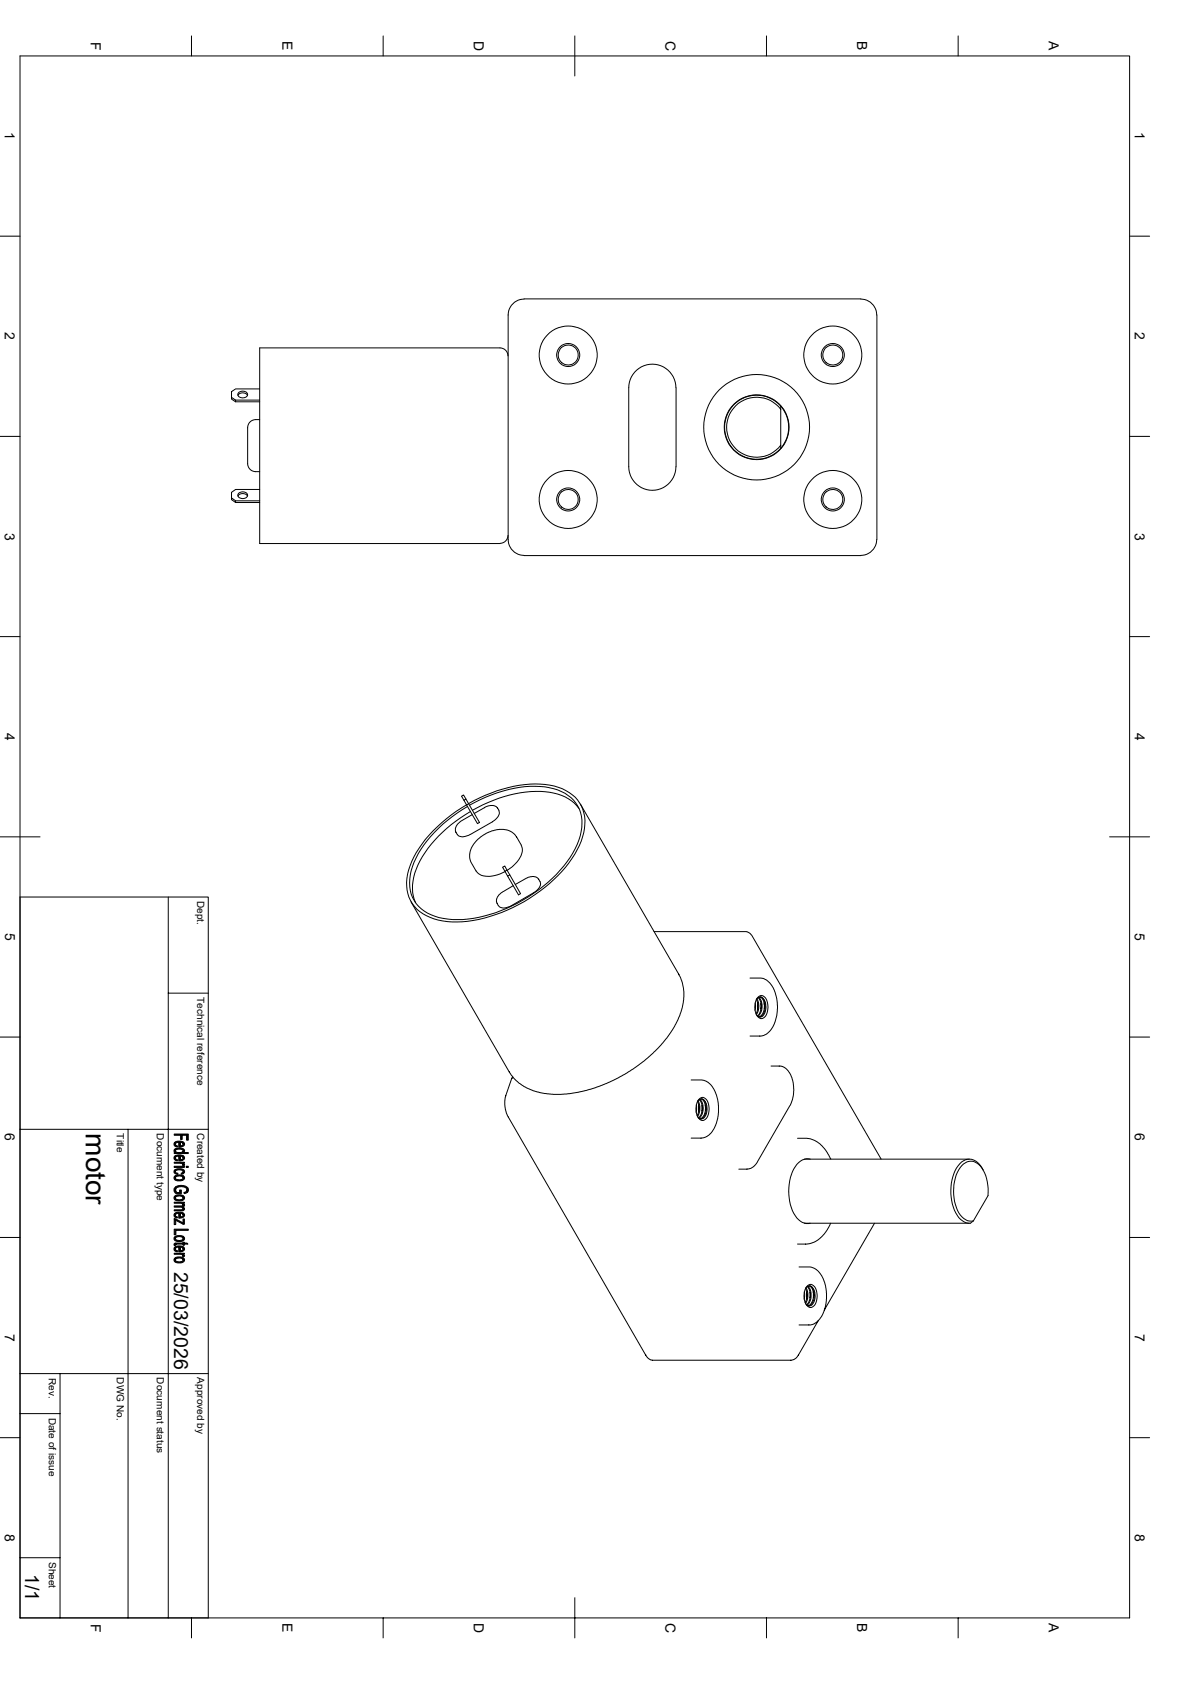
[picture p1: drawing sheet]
<svg xmlns="http://www.w3.org/2000/svg" width="297mm" height="420mm" viewBox="0 0 297 420" stroke-linecap="round" stroke-linejoin="round" font-family="sans-serif">
<g fill="none" stroke="#000" stroke-width=".25">
<path d="M5 14h276.9v390h-276.9zM47.8 9v5M95.6 9v5M143.5 9v10M191.3 9v5M239.1 9v5M0 59h5M281.9 59h5M130.8 74.7a4 4 0 0 0-4 4v56a4 4 0 0 0 4 4h84a4.1 4.1 0 0 0 4-4M130.8 74.6h84M214.8 74.7a4 4 0 0 1 4 4M218.9 78.7v56"/>
<path d="M57.8 99.2l1 .7v.4l-1-.6zM58.8 99.9h6M59.4 98.7a1.42 1.42 0 0 1 2.4 0M59.5 98.1a1.38 1.38 0 0 1 2.3 .4 1.31 1.31 0 0 1-1.2 .9 1.31 1.31 0 0 1-1.2-.9zM64.8 97.1h-6l-1 .7v1.4M126.8 88.9a2.02 2.02 0 0 0-2-2h-60v48.8h60M140.2 90.6a2.51 2.51 0 0 0 4-1.4 2.51 2.51 0 0 0-3-3 2.51 2.51 0 0 0-1.3 4l.3 .4M158.4 92.9a5.9 5.9 0 0 1 6.5-1.6 5.9 5.9 0 0 1 3.8 5.5v19.7a5.9 5.9 0 0 1-5.9 5.9 5.9 5.9 0 0 1-5.9-5.9l.1-20.4 .6-2zM206.2 90.6h.1M0 109h5M58.8 100.3h6M64.8 104.8a2.25 2.25 0 0 0-3 2v7a4 4 0 0 0 .9 3.6 3 3 0 0 0 2.1 .4"/>
<path d="M194.9 101.4v.8M194.9 101.4a8 8 0 0 0-11.6-.5 8 8 0 0 0 0 11.6 8 8 0 0 0 11.6-.5M194.9 111.2v.8M194.9 102.2a7.5 7.5 0 0 0-11.1-1.1 7.5 7.5 0 0 0 0 11.1 7.5 7.5 0 0 0 11.1-1M194.9 101.4a8 8 0 0 1 0 10.6M194.9 102.2v9M281.9 109h5M57.8 124.3l1 .8v.4l-1-.7zM58.8 125.1h6M58.8 125.5h6M59.4 123.9a1.42 1.42 0 0 1 2.4 0M59.5 123.2a1.38 1.38 0 0 1 2.3 .5 1.31 1.31 0 0 1-1.2 .8 1.31 1.31 0 0 1-1.2-.8z"/>
<path d="M64.8 122.2h-6l-1 .7v1.4M126.8 133.7a2.02 2.02 0 0 1-2 2M140.2 126.6a2.5 2.5 0 0 1 .6-4.2 2.5 2.5 0 0 1 3.5 2.4 2.5 2.5 0 0 1-3.7 2.1l-.4-.3M140.2 126.6h.1M206.2 126.6h.1M0 159h5M281.9 159h5M115.8 199.8l.5-.3 .7 1.2-.5 .3zM116.3 199.5l-.6-1-.5 .3 .6 1M0 209h10M117 200.7a33.4 33.4 0 0 1 19-4.8 10.5 10.5 0 0 1 9.5 6.2 13.1 13.1 0 0 1-2 11.2 39 39 0 0 1-22.6 15.9 20.8 20.8 0 0 1-14.5-.6 9 9 0 0 1-4.4-11.3 28.2 28.2 0 0 1 10.6-13.8l3.9-2.5 2.7 4.7 .5-.3-2.7-4.7M117.2 201a31.9 31.9 0 0 1 18.8-4.5 10 10 0 0 1 8.9 6.4 13.8 13.8 0 0 1-2.6 11.2 37.8 37.8 0 0 1-26.9 15.5 14 14 0 0 1-11-3.3 9.9 9.9 0 0 1-1.1-11 31.9 31.9 0 0 1 13.4-13.9"/>
<path d="M117.4 202.6a31.2 31.2 0 0 0-13.5 14.4 10.6 10.6 0 0 0-.2 8.4M118.8 217.5a4.1 4.1 0 0 0 4.7 1.1l2.6-1M124.5 202.4a2.46 2.46 0 0 1-1.6 2.8l-5.6 3.2a2.86 2.86 0 0 1-3 .2l-.6-1.1v-.7l.3-.8 1.1-1 2.8-1.6M124.5 202.4l-.7-1-1.4-.3-1.1 .3-2.9 1.7M126 217.6l.5-.3 .8 1.2-.6 .3zM126.5 217.3l-.5-1.1-.6 .3 .6 1.1M127.3 218.5l2.6 4.6-.5 .3-2.7-4.6M130.1 211a4.1 4.1 0 0 1-1.4 4.6l-2.1 1.7M130.1 211l-1.6-2.6-.9-.7-1.9-.6-1.7 .1-2.6 .9-2.1 1.4-1.5 2-.6 1.8a3.5 3.5 0 0 0 .5 2.2l1.1 2M144.5 201.8a11 11 0 0 0-8.4-4.1 31.9 31.9 0 0 0-18.2 4.6M144.9 200.8l24.5 42.4 .7 1.7 .5 1.9v2.8l-.5 2.5-.9 2.6-1.9 3.2-1.9 2.5-2.4 2.5-3.7 3.1-3.3 2.2-3.9 2-3.4 1.4-3.5 .9-3.8 .7-3.3 .1-3.4-.5-3.3-1.2-1.9-1.2-1.1-1-1.3-1.8-24.5-42.4M276.9 209h10"/>
<path d="M5 224h47v180M42 224v180M128.1 221.1l-3.3 2.1a1.8 1.8 0 0 0-.7 2.4l.3 .5M128.6 220.9l2.8-1.6 1-.4h1.2l.8 .6a1.88 1.88 0 0 1-.5 2.9l-6.3 3.7a2.86 2.86 0 0 1-3 .3l-.2-.3M163.2 232.6h23.1l1 .5 32.6 56.3M0 259h5M42 248h10M187.2 244.2l3.3 .1 .8 .4 .8 .7 .9 1.3 .4 1 .5 1.7 .2 1.7-.2 2.4-.4 1.6-.6 1.3-.8 1.1-.8 .7-1.1 .5h-3M188.5 250.4l-.1 1.9M188.8 249.6l.3 1.1v1.1l-.4 1.4M188.8 249.6a1.06 1.06 0 0 1 1.1-.6 1.06 1.06 0 0 1 .9 .8 3.4 3.4 0 0 1-.7 4.1l-.8-.1-.5-.4M188.9 249.4l.4 1 .1 1.1-.2 .9-.4 1"/>
<path d="M189 249.2a1.22 1.22 0 0 1 1.3-.6 1.22 1.22 0 0 1 1 .9 4.1 4.1 0 0 1-.8 4.7 1.61 1.61 0 0 1-2-1.7l-.1-1.5zM189.1 250.6v1.4M189.2 249.1l.7 1.1 .1 1.3-.3 1.2-.6 1M189.3 249l.7 .9 .2 1.7-.2 1-.8 1.2M189.5 249.1h.1M189.7 248.9l.5 .4 .4 .7 .2 1.6-.5 1.6-.9 .7M189.9 248.9l.6 .4 .3 .7 .2 1.7-.5 1.5-.5 .6-.4 .2M189.9 250.6v1.3M190.7 250.4l.1 1.4M281.9 259h5M127.7 269.3l-1.5 4.3-.2 1.2 .1 2.1 .5 1.6 34.6 59.9M128 268.9l-.2 .3"/>
<path d="M128 269.1l-.2 .2M172.5 269.7h2.9l.9 .3 .7 .5 .8 .9 .8 1.4 .6 1.9 .1 1.4v2.2l-.4 1.7-.5 1.6-.9 1.3-1 .8-.9 .4-3.1 .1M173.8 275.9l-.1 1.8M174.1 275l.4 1.3v.9l-.5 1.4M174.3 274.6a1.22 1.22 0 0 1 1.3-.6 1.22 1.22 0 0 1 1 1 4.1 4.1 0 0 1-.8 4.7 1.61 1.61 0 0 1-2-1.7l-.1-1.6zM174.4 276.1v1.4M174.5 274.6l.6 1 .2 1.6-.3 1.1-.6 .8M174.6 274.5l.7 .9 .2 1.6-.2 1.2-.8 1M174.8 274.6h.1M174.9 274.4l.5 .3 .5 .7 .2 1.6-.4 1.6-.9 .8M175.2 274.4a3.1 3.1 0 0 1 .7 4.5 .91 .91 0 0 1-1 .5 .91 .91 0 0 1-.7-.7l.5-1.4-.1-1.4-.4-1M175.2 274.4l.3 .1 .6 .8 .2 1.8-.4 1.4-.5 .6-.6 .3"/>
<path d="M175.2 274.4l-.6 .1-.5 .5M175.2 276.1v1.3M176 275.9l.1 1.3M192.4 266.2l3 .1 1 .7 .6 .8 .7 1.3 .3 1.4 .1 1.9-.3 2.2-.5 1.2-8.7 14.9-.7 .7-.9 .4-2.6 .1M5 282h47M32 282v122M199.1 284.2l2.9 .1 2 .9 1.8 1.6 1.5 2.6M200.7 289.4h41.2M202.2 289.4a3.7 3.7 0 0 0-4.1 2.5 12.4 12.4 0 0 0 .8 12.2l.4 .4a3.2 3.2 0 0 0 2.9 .9M245.4 292.1a3.6 3.6 0 0 0-4.9-2.2 9.3 9.3 0 0 0-3.2 8.2 8.7 8.7 0 0 0 2.9 6.7 1.85 1.85 0 0 0 2.6 .2l3.8-6.5M246.6 298.5a8.9 8.9 0 0 0-2.8-8.1 3.1 3.1 0 0 0-4.5 1.7 11.5 11.5 0 0 0 .4 11.3l.8 .8a2.53 2.53 0 0 0 2.4 .6M0 309h5"/>
<path d="M199.4 316.4h3.1l.9 .3 .7 .6 1 1.3 .5 1.1 .5 1.5 .2 1.7-.1 1.9-.4 2.1-.5 1.4-1 1.3-1.1 1-.8 .2h-3M200.7 305.4h41.2M207.3 305.4l-1.5 2.7-1.8 1.6-2 .9h-2.9M218.3 305.4l-12.6 21.7M281.9 309h5M161.2 338.3v.1M161.2 338.4l.9 1 .7 .2M200.7 322.6v1.8M201 321.7l.3 .8 .1 1.2-.4 1.6M201.1 321.7a1.06 1.06 0 0 1 1.1-.6 1.06 1.06 0 0 1 .9 .8 3.4 3.4 0 0 1-.7 4.1h-.9l-.4-.5M201.2 321.6l.3 .9 .1 1.3-.6 1.7M201.3 321.3a1.22 1.22 0 0 1 1.2-.6 1.22 1.22 0 0 1 1 .9 4.1 4.1 0 0 1-.7 4.7 1.61 1.61 0 0 1-2-1.6l-.1-1.6z"/>
<path d="M201.4 322.7l-.1 1.4M201.5 321.3l.6 .8 .1 1.7-.3 1.2-.6 .8M201.6 321.2l.7 .9 .1 1.8-.4 1.3-.6 .7M201.7 321.3h.1M201.9 321.1l.4 .2 .4 .4 .4 1.6-.3 1.6-.4 .7-.7 .5M202.1 321.1l.6 .4 .4 .7 .2 1.3-.1 .9-.5 1-.4 .5-.5 .2M202.2 322.7v1.4M203 322.6v1.3M204.2 329.8l-4.9 8.6-.6 .7-1 .5h-34.8M0 359h5M5 353h10M5 343h47"/>
<path d="M15 343v61M281.9 359h5M5 389h10M143.5 398.9v10.1M47.8 404v5M95.6 404v5M191.3 404v5M239.1 404v5"/>
<circle cx="141.8" cy="88.6" r="7.2"/>
<circle cx="141.8" cy="88.6" r="2.88"/>
<circle cx="207.9" cy="88.6" r="2.5"/>
<circle cx="207.9" cy="88.6" r="7.2"/>
<circle cx="207.9" cy="88.6" r="2.88"/>
<circle cx="188.8" cy="106.7" r="8.1"/>
<circle cx="188.8" cy="106.7" r="13.2"/>
<circle cx="141.8" cy="124.7" r="7.2"/>
<circle cx="141.8" cy="124.7" r="2.88"/>
<circle cx="207.9" cy="124.7" r="7.2"/>
<circle cx="207.9" cy="124.7" r="2.5"/>
<circle cx="207.9" cy="124.7" r="2.88"/>
</g>
<g fill="#000" stroke="#000" stroke-width=".25">
<path d="M43.6 287l.2-.1v.9l-.4-.3z" fill-rule="evenodd"/>
<path d="M43.5 285.3l.3-.1v.7l.5 .2-.1 .3a.76 .76 0 0 1-.7-1.1z" fill-rule="evenodd"/>
<path d="M43.6 288.7l.2-.1v.7l.5 .3-.1 .3a.73 .73 0 0 1-.7-.4 .73 .73 0 0 1 .1-.8z" fill-rule="evenodd"/>
<path d="M43.6 292.1l.2-.1v.7l.6 .2v.3a.7 .7 0 0 1-.8-.3 .7 .7 0 0 1 0-.8z" fill-rule="evenodd"/>
<path d="M43.6 296.5l.2-.1v.8l.4 .6h.6v-.7h.5v1h-1.4l-.5-.7z" fill-rule="evenodd"/>
<path d="M43.8 285.2l.5-.3 1 .1 .4 .2v.5l-.2-.4-.5-.1v1.2h-.4v-1.2l-.6 .2-.2 .3z" fill-rule="evenodd"/>
<path d="M43.8 288.6l.6-.2 1 .1 .3 .1v.5l-.2-.3-.5-.1v1.2h-.4v-1.2l-.6 .1-.2 .3z" fill-rule="evenodd"/>
<path d="M45.2 292.9l.4-.1 .1-.2v.5l-.4 .1z" fill-rule="evenodd"/>
<path d="M43.8 293.6l.5-.2 1.2 .1 .2 .1v.5a1.19 1.19 0 0 0-1.9 0z" fill-rule="evenodd"/>
<path d="M43.8 298.6l.5-.2h1.2l.2 .2v.5a1.19 1.19 0 0 0-1.9 0z" fill-rule="evenodd"/>
<path d="M43.5 291.2h2.5v.3h-2.5z" fill-rule="evenodd"/>
<path d="M43.5 290.2h2.5v.2h-.4v.4l-.3-.3-1.8-.1z" fill-rule="evenodd"/>
<path d="M45 285.2l.1 .9 .6-.3v-.6a.69 .69 0 0 1 .3 .9 .69 .69 0 0 1-.9 .3h-.1z" fill-rule="evenodd"/>
<path d="M43.8 286.9l1.2-.2a.65 .65 0 0 1 .9 .2 .65 .65 0 0 1-.2 .9v-.4a1.33 1.33 0 0 0-1.9 0z" fill-rule="evenodd"/>
<path d="M45 288.7v.9h.2l.5-.4v-.6a.68 .68 0 0 1 .3 .8 .68 .68 0 0 1-.8 .4l-.2 .1z" fill-rule="evenodd"/>
<path d="M45.6 290.4l.5 .3-.2 .4-.3-.1z" fill-rule="evenodd"/>
<path d="M43.8 292l1.4-.2a.67 .67 0 0 1 .8 .4 .67 .67 0 0 1-.3 .9v-.5a1.25 1.25 0 0 0-1.9 0z" fill-rule="evenodd"/>
<path d="M43.5 293.8l.3-.2v.7l.8 .3a.96 .96 0 0 0 1.1-.5l.1-.5a.73 .73 0 0 1 .1 .9 .73 .73 0 0 1-.8 .4h-.7a.79 .79 0 0 1-.8-.3 .79 .79 0 0 1-.1-.8z" fill-rule="evenodd"/>
<path d="M43.5 298.7l.3-.1v.7l.7 .3a1.1 1.1 0 0 0 1.2-.5l.1-.5a.73 .73 0 0 1 .1 .9 .73 .73 0 0 1-.8 .3h-.7a.79 .79 0 0 1-.8-.2 .79 .79 0 0 1-.1-.9z" fill-rule="evenodd"/>
<path d="M45.9 297.8l.5-.2 .3-.5v.7l-.7 .2z" fill-rule="evenodd"/>
<path d="M46.5 291.2h.5v.3h-.5z" fill-rule="evenodd"/>
<path d="M43.5 283.2h3.5v1.5h-.4v-1.2h-1.1v1h-.4v-1h-1.6z" fill-rule="evenodd"/>
<path d="M43.5 287.8h.3v-.3a1.43 1.43 0 0 0 1.9-.1v.4h1.3v.2h-3.5z" fill-rule="evenodd"/>
<path d="M43.9 296.3l1.1-.3 1.1 .1 .6 .3 .3 .5v.5l-.3 .4v-.7a1.82 1.82 0 0 0-2.5-.6l-.4 .6z" fill-rule="evenodd"/>
<path d="M43.5 304.3l.3 .4 .1 1.1h-.4z" fill-rule="evenodd"/>
<path d="M43.5 310.6l.4-.2v.5l-.4 .1z" fill-rule="evenodd"/>
<path d="M43.5 303.1l.3-.2v.7l.5 .3-.1 .2a.72 .72 0 0 1-.7-1z" fill-rule="evenodd"/>
<path d="M43.5 311.5l.3-.2v.7l.5 .3-.1 .3a.76 .76 0 0 1-.7-1.1z" fill-rule="evenodd"/>
<path d="M45.6 300.4l.1 .5z" fill-rule="evenodd"/>
<path d="M43.5 304.3h.3l1.9 1.1v.3z" fill-rule="evenodd"/>
<path d="M43.5 301.1l2.1-.1 .1 .8-.5-.4h-1.7z" fill-rule="evenodd"/>
<path d="M43.8 302.9l.5-.2h1l.4 .2v.5l-.2-.3-.5-.1v1.1l-.4 .1v-1.3l-.6 .2-.2 .3z" fill-rule="evenodd"/>
<path d="M43.8 308.7l.5-.2 1.2 .1 .2 .1v.5a1.24 1.24 0 0 0-1.9 0z" fill-rule="evenodd"/>
<path d="M43.8 311.3l.6-.2h.9l.4 .2v.6l-.2-.4-.5-.1v1.2h-.4v-1.2l-.6 .1-.2 .4z" fill-rule="evenodd"/>
<path d="M43.8 314.1l.5-.2h1.2l.2 .2v.5a1.19 1.19 0 0 0-1.9 0z" fill-rule="evenodd"/>
<path d="M43.5 300.2h2.5v.2h-.4v.3l-.5-.3h-1.6z" fill-rule="evenodd"/>
<path d="M45.7 304.4h.3v1.3h-.3z" fill-rule="evenodd"/>
<path d="M43.5 312.9h2.5v.2h-.4v.4l-.6-.3h-1.5z" fill-rule="evenodd"/>
<path d="M45.7 300.4a.48 .48 0 0 1 .4 .5 .48 .48 0 0 1-.5 .5z" fill-rule="evenodd"/>
<path d="M43.5 302.1l2-.1 .2-.6a.53 .53 0 0 1 .3 .8 .53 .53 0 0 1-.8 .1h-1.7z" fill-rule="evenodd"/>
<path d="M45 303l.1 .9 .6-.4v-.6a.69 .69 0 0 1 .3 .9 .69 .69 0 0 1-.9 .3h-.1z" fill-rule="evenodd"/>
<path d="M43.5 308.9l.3-.2v.5a1.19 1.19 0 0 0 1.9 0l.1-.5a.73 .73 0 0 1 .2 1 .73 .73 0 0 1-.9 .3h-.7a.79 .79 0 0 1-.8-.2 .79 .79 0 0 1-.1-.9z" fill-rule="evenodd"/>
<path d="M45 311.4v.9h.2l.5-.3v-.7a.68 .68 0 0 1 .3 .9 .68 .68 0 0 1-.8 .3l-.2 .1z" fill-rule="evenodd"/>
<path d="M45.6 313.1l.5 .3-.2 .4-.3-.1z" fill-rule="evenodd"/>
<path d="M43.5 314.2l.3-.1v.7l.8 .3a.96 .96 0 0 0 1.1-.5l.1-.5a.73 .73 0 0 1 .1 .9 .73 .73 0 0 1-.8 .3h-.7a.79 .79 0 0 1-.8-.2 .79 .79 0 0 1-.1-.9z" fill-rule="evenodd"/>
<path d="M43.9 310.4h1.8v-.2h.3v.2h.7l.2 .2h-.9v.3h-.3v-.3h-1.6l-.2 .2z" fill-rule="evenodd"/>
<path d="M43.5 306.9h3.5v.3h-3.1v1.1h-.4z" fill-rule="evenodd"/>
</g>
<text font-size="7" x="21.5" y="283" transform="rotate(90 21.5 283)">motor</text>
<g font-size="4.9">
<text x="43.5" y="317.5" transform="rotate(90 43.5 317.5)">25/03/2026</text>
<text x="6.3" y="393.1" transform="rotate(90 6.3 393.1)">1/1</text>
</g>
<g font-size="3.5">
<text x="22.6" y="10.4" transform="rotate(90 22.6 10.4)">F</text>
<text x="70.5" y="10.3" transform="rotate(90 70.5 10.3)">E</text>
<text x="118.3" y="10.2" transform="rotate(90 118.3 10.2)">D</text>
<text x="166.1" y="10.2" transform="rotate(90 166.1 10.2)">C</text>
<text x="214" y="10.3" transform="rotate(90 214 10.3)">B</text>
<text x="261.8" y="10.3" transform="rotate(90 261.8 10.3)">A</text>
<text x="1.2" y="33" transform="rotate(90 1.2 33)">1</text>
<text x="283.2" y="33" transform="rotate(90 283.2 33)">1</text>
<text x="1.2" y="83" transform="rotate(90 1.2 83)">2</text>
<text x="283.2" y="83" transform="rotate(90 283.2 83)">2</text>
<text x="1.2" y="133" transform="rotate(90 1.2 133)">3</text>
<text x="283.2" y="133" transform="rotate(90 283.2 133)">3</text>
<text x="1.2" y="183" transform="rotate(90 1.2 183)">4</text>
<text x="283.2" y="183" transform="rotate(90 283.2 183)">4</text>
<text x="1.3" y="233" transform="rotate(90 1.3 233)">5</text>
<text x="283.3" y="233" transform="rotate(90 283.3 233)">5</text>
<text x="1.2" y="283" transform="rotate(90 1.2 283)">6</text>
<text x="283.2" y="283" transform="rotate(90 283.2 283)">6</text>
<text x="1.2" y="333" transform="rotate(90 1.2 333)">7</text>
<text x="283.2" y="333" transform="rotate(90 283.2 333)">7</text>
<text x="1.2" y="383" transform="rotate(90 1.2 383)">8</text>
<text x="283.2" y="383" transform="rotate(90 283.2 383)">8</text>
<text x="22.6" y="405.4" transform="rotate(90 22.6 405.4)">F</text>
<text x="70.5" y="405.3" transform="rotate(90 70.5 405.3)">E</text>
<text x="118.3" y="405.2" transform="rotate(90 118.3 405.2)">D</text>
<text x="166.1" y="405.2" transform="rotate(90 166.1 405.2)">C</text>
<text x="214" y="405.3" transform="rotate(90 214 405.3)">B</text>
<text x="261.8" y="405.3" transform="rotate(90 261.8 405.3)">A</text>
</g>
<g font-size="2.5">
<text x="49.2" y="225" transform="rotate(90 49.2 225)">Dept.</text>
<text x="49.2" y="249" transform="rotate(90 49.2 249)">Technical reference</text>
<text x="29.2" y="283" transform="rotate(90 29.2 283)">Title</text>
<text x="39.2" y="283" transform="rotate(90 39.2 283)">Document type</text>
<text x="49.2" y="283" transform="rotate(90 49.2 283)">Created by</text>
<text x="12.2" y="344" transform="rotate(90 12.2 344)">Rev.</text>
<text x="29.2" y="344" transform="rotate(90 29.2 344)">DWG No.</text>
<text x="39.2" y="344" transform="rotate(90 39.2 344)">Document status</text>
<text x="49.2" y="344" transform="rotate(90 49.2 344)">Approved by</text>
<text x="12.2" y="354" transform="rotate(90 12.2 354)">Date of issue</text>
<text x="12.2" y="390" transform="rotate(90 12.2 390)">Sheet</text>
</g>
</svg>
